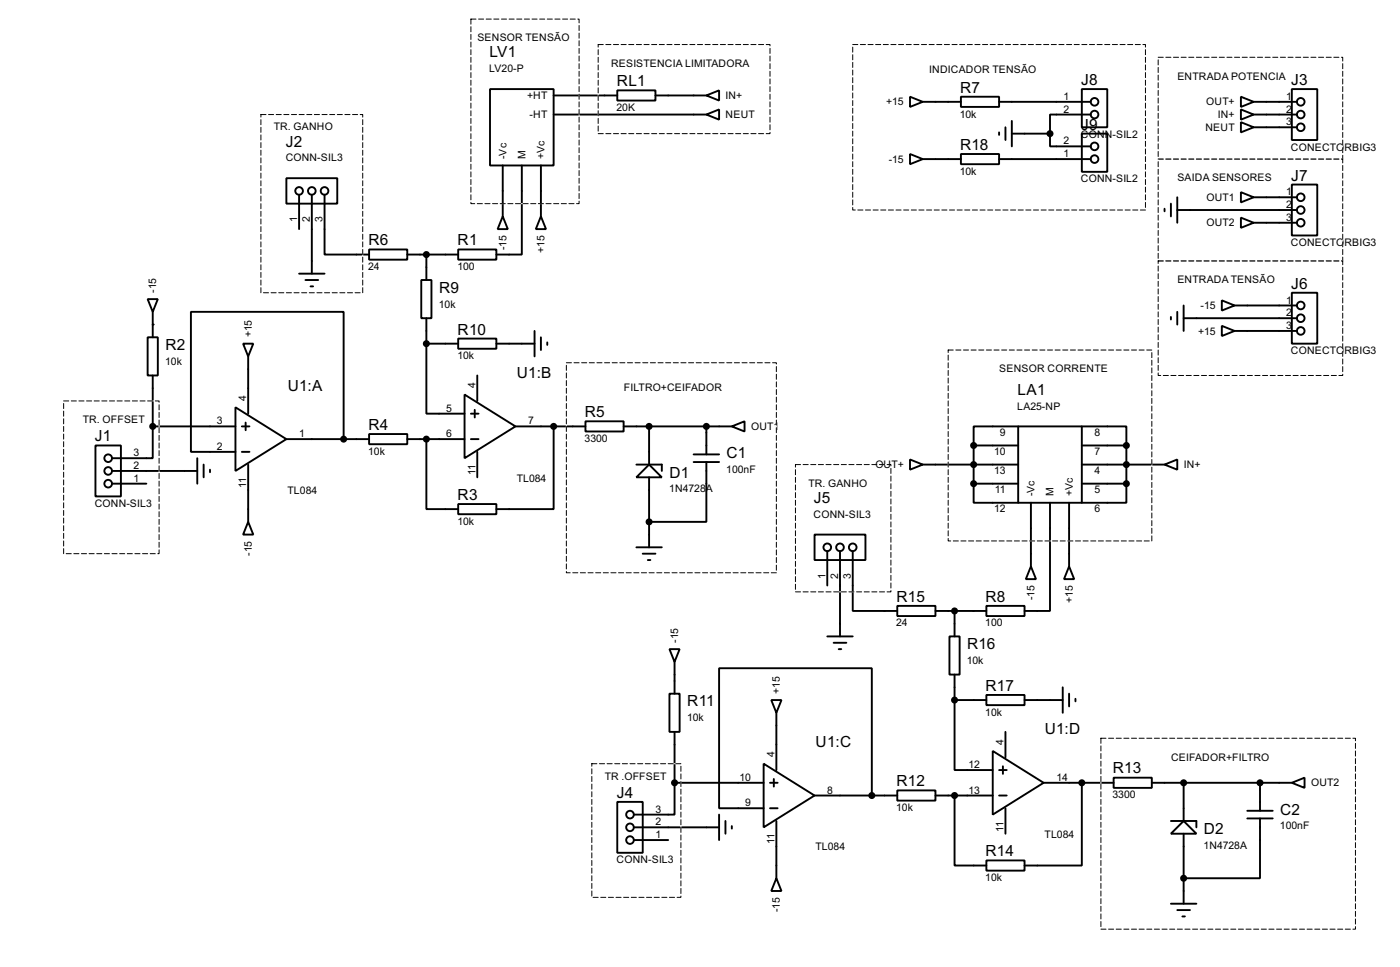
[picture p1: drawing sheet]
<svg xmlns="http://www.w3.org/2000/svg" width="279mm" height="193mm" viewBox="0 0 279 193" stroke-linecap="round" stroke-linejoin="round" font-family="sans-serif">
<g fill="none" stroke="#000" stroke-width=".38">
<path d="M97.8 17.8h12.7v15.2h-12.7zM110.5 19h12.7M123.2 18h7.6v2.1h-7.6zM130.8 19h10.2M141 19l2.5-1v2.1zM181.6 19.3l2.5 1-2.5 1zM191.8 19.3h7.6v2h-7.6zM215.9 17.8h5.1v7.6h-5.1zM247.6 19.3l2.6 1-2.6 1zM257.8 17.8h5.1v10.1h-5.1zM57.1 35.6h10.2v5h-10.2zM59.7 38.9v6.8"/>
<path d="M62.2 38.9v15.7M64.8 38.9v11.9h8.9M100.3 33v10.2M104.1 33v17.8h-5M107.9 33v10.2M110.5 22.9h30.5M141 22.9l2.5-1.1v2.1zM181.6 30.7l2.5 1-2.5 1.1zM184.1 20.3h7.7M184.1 31.7h7.7M191.8 30.7h7.6v2.1h-7.6zM199.4 20.3h18.3"/>
<path d="M199.4 31.7h18.3M199.4 26.4v.5M200.7 25.4v2.5M201.9 26.7h7.6M201.9 24.1v5.1M209.5 26.7v2.5h8.2M215.9 26.7h5.1v7.6h-5.1zM217.7 22.9h-8.2v3.8M234.9 39.4v5M247.6 21.8l2.6 1.1-2.6 1zM247.6 24.4l2.6 1-2.6 1zM247.6 38.4l2.6 1-2.6 1z"/>
<path d="M250.2 22.9h8.6M250.2 20.3h8.6M250.2 25.4h8.6M250.2 39.4h8.6M257.8 36.8h5.1v10.2h-5.1zM29.5 59.7h2l-1 2.5zM59.7 54.6h5.1M61 55.9h2.5M62 57.1h.5M73.7 49.8h7.6v2h-7.6zM81.3 50.8h10.1M84.1 55.9h2v7.6h-2z"/>
<path d="M85.1 50.8v5.1M91.4 49.8h7.7v2h-7.7zM100.3 43.2l1 2.5h-2zM107.9 43.2l1.1 2.5h-2.1zM232.4 41.7v.5M233.7 40.6v2.6M234.9 41.9h23.9M243.8 59.9l2.6 1.1-2.6 1zM247.6 43.4l2.6 1-2.6 1.1zM250.2 44.4h8.6M257.8 58.4h5.1v10.2h-5.1zM29.5 67.3h2v7.6h-2z"/>
<path d="M30.5 62.2v5.1M30.5 74.9v10.2M48.5 68.6h2l-1 2.5zM49.5 71.1v11.4M85.1 68.6v13.9h7.6M85.1 68.6h6.3M85.1 63.5v5.1M91.4 67.6h7.7v2h-7.7zM92.7 78.7l10.2 6.4-10.2 6.3zM95.2 74.9v5.1M99.1 68.6h7.6M106.7 66v5.1"/>
<path d="M107.9 67.3v2.5M109.2 68.3v.5M233.7 63.2v.6M234.9 62.2v2.6M236.2 61v5M236.2 63.5h22.6M243.8 65l2.6 1-2.6 1.1zM246.4 61h12.4M246.4 66h12.4M19 88.9h5.1v10.2h-5.1zM22.4 94h17M22.4 96.5h6.8"/>
<path d="M30.5 85.1v6.3h-8.1M30.5 85.1h16.5M39.4 91.4v5.1M40.6 92.7v2.5M41.9 93.7v.5M47 81.3l10.1 6.3-10.1 6.4zM48.3 85.1h1.5M48.3 90.2h1.5M49 84.3v1.6M49.5 92.7v11.4M57.1 87.6h16.6M68.6 87.6v-25.4h-30.5v28h8.9"/>
<path d="M73.7 86.6h7.6v2h-7.6zM81.3 87.6h11.4M85.1 87.6v14h6.3M94 87.6h1.5M94 82.5h1.5M94.7 81.8v1.5M95.2 90.2v5M102.9 85.1h13.9M110.5 85.1v16.5h-11.4M116.8 84.1h7.7v2h-7.7zM124.5 85.1h21.5M127 92.7h5.1v1.3"/>
<path d="M129.5 92.7l2.6 2.5h-5.1zM129.5 85.1v7.6M129.5 95.2v14M138.4 92.2h5.1M138.4 90.7h5.1M141 92.2v11.9h-11.5M141 85.1v5.6M146 85.1l2.6-1v2zM181.6 91.7l2.5 1-2.5 1zM184.1 92.7h19.1M194.3 96.5v3.8h8.9M194.3 88.9h8.9"/>
<path d="M194.3 96.5h8.9M194.3 88.9v7.6M203.2 85.1h12.7v15.2h-12.7zM203.2 85.1h-8.9v3.8M215.9 85.1h8.9v3.8M215.9 88.9h8.9M215.9 92.7h16.5M215.9 96.5h8.9M224.8 96.5v3.8h-8.9M224.8 88.9v7.6M232.4 92.7l2.5-1v2zM49.5 104.1l1 2.6h-2z"/>
<path d="M91.4 100.6h7.7v2h-7.7zM127 109.2h5.1M128.3 110.5h2.5M129.3 111.8h.5M162.6 106.7h10.1v5.1h-10.1zM165.1 110v6.8M167.6 110v17M170.2 110v11.9h8.9M205.7 113l1.1 2.6h-2.1zM205.7 100.3v12.7M209.5 100.3v21.6h-5M213.4 113l1 2.6h-2.1z"/>
<path d="M213.4 100.3v12.7M133.6 129.5h2l-1 2.6zM133.6 138.4h2v7.6h-2zM134.6 132.1v6.3M153.9 139.7h2.1l-1.1 2.5zM165.1 127h5.1M166.4 128.3h2.5M167.4 129.5h.5M179.1 120.9h7.6v2h-7.6zM186.7 121.9h10.1M189.5 127h2v7.6h-2zM190.5 139.7v14h7.6"/>
<path d="M190.5 139.7h6.3M190.5 121.9v5.1M190.5 134.6v5.1M196.8 120.9h7.7v2h-7.7zM196.8 138.7h7.7v2h-7.7zM204.5 139.7h7.6M212.1 137.2v5M213.4 138.4v2.6M214.6 139.4v.6M134.6 156.2v6.4h-8.1M134.6 146v10.2M134.6 156.2h17.8"/>
<path d="M152.4 152.4l10.2 6.3-10.2 6.4zM153.7 156.2h1.5M154.4 155.4v1.6M154.9 142.2v11.5M162.6 158.7h16.5M174 158.7v-25.4h-30.5v28h8.9M179.1 157.7h7.6v2.1h-7.6zM186.7 158.7h11.4M190.5 158.7v14h6.3M198.1 149.9l10.2 6.3-10.2 6.4zM199.4 158.7h1.5M199.4 153.7h1.5"/>
<path d="M200.2 152.9v1.5M200.7 146v5.1M208.3 156.2h13.9M215.9 156.2v16.5h-11.4M222.2 155.2h7.7v2h-7.7zM229.9 156.2h27.9M236.2 156.2v7.6M251.5 156.2v5.6M257.8 156.2l2.5-1v2zM123.2 160h5.1v10.2h-5.1zM126.5 165.1h17M126.5 167.6h6.8"/>
<path d="M143.5 162.6v5M144.8 163.8v2.6M146 164.8v.6M153.7 161.3h1.5M154.9 175.3l1.1 2.5h-2.1zM154.9 163.8v11.5M196.8 171.7h7.7v2h-7.7zM200.7 161.3v5.1M233.7 163.8h5.1v1.3M236.2 163.8l2.6 2.6h-5.1zM236.2 166.4v13.9M248.9 163.3h5.1"/>
<path d="M248.9 161.8h5.1M251.5 163.3v12h-15.3M233.7 180.3h5.1M234.9 181.6h2.6M236 182.9h.5"/>
<circle cx="59.7" cy="38.1" r=".76"/>
<circle cx="62.2" cy="38.1" r=".76"/>
<circle cx="64.8" cy="38.1" r=".76"/>
<circle cx="218.4" cy="20.3" r=".76"/>
<circle cx="218.4" cy="31.8" r=".76"/>
<circle cx="218.4" cy="29.2" r=".76"/>
<circle cx="218.4" cy="22.9" r=".76"/>
<circle cx="259.6" cy="20.3" r=".76"/>
<circle cx="259.6" cy="39.4" r=".76"/>
<circle cx="259.6" cy="22.9" r=".76"/>
<circle cx="259.6" cy="25.4" r=".76"/>
<circle cx="259.6" cy="44.5" r=".76"/>
<circle cx="259.6" cy="41.9" r=".76"/>
<circle cx="259.6" cy="63.5" r=".76"/>
<circle cx="259.6" cy="66" r=".76"/>
<circle cx="259.6" cy="61" r=".76"/>
<circle cx="21.6" cy="94" r=".76"/>
<circle cx="21.6" cy="91.4" r=".76"/>
<circle cx="21.6" cy="96.5" r=".76"/>
<circle cx="165.1" cy="109.2" r=".76"/>
<circle cx="167.6" cy="109.2" r=".76"/>
<circle cx="170.2" cy="109.2" r=".76"/>
<circle cx="125.7" cy="165.1" r=".76"/>
<circle cx="125.7" cy="167.6" r=".76"/>
<circle cx="125.7" cy="162.6" r=".76"/>
</g>
<circle cx="30.5" cy="64.8" r=".19" fill="#000"/>
<g fill="#000" stroke="#000" stroke-width=".38">
<circle cx="209.5" cy="26.7" r=".51"/>
<circle cx="85.1" cy="50.8" r=".51"/>
<circle cx="85.1" cy="68.6" r=".51"/>
<circle cx="30.5" cy="85.1" r=".51"/>
<circle cx="68.6" cy="87.6" r=".51"/>
<circle cx="85.1" cy="87.6" r=".51"/>
<circle cx="110.5" cy="85.1" r=".51"/>
<circle cx="129.5" cy="85.1" r=".51"/>
<circle cx="141" cy="85.1" r=".51"/>
<circle cx="194.3" cy="88.9" r=".51"/>
<circle cx="194.3" cy="96.5" r=".51"/>
<circle cx="194.3" cy="92.7" r=".51"/>
<circle cx="224.8" cy="92.7" r=".51"/>
<circle cx="224.8" cy="88.9" r=".51"/>
<circle cx="224.8" cy="96.5" r=".51"/>
<circle cx="129.5" cy="104.1" r=".51"/>
<circle cx="190.5" cy="121.9" r=".51"/>
<circle cx="190.5" cy="139.7" r=".51"/>
<circle cx="134.6" cy="156.2" r=".51"/>
<circle cx="174" cy="158.7" r=".51"/>
<circle cx="190.5" cy="158.7" r=".51"/>
<circle cx="215.9" cy="156.2" r=".51"/>
<circle cx="236.2" cy="156.2" r=".51"/>
<circle cx="251.5" cy="156.2" r=".51"/>
<circle cx="236.2" cy="175.3" r=".51"/>
</g>
<g fill="none" stroke="#fff" stroke-width=".2">
<path d="M94 3.8h21.6v36.8h-21.6zM119.4 8.9h34.3v17.8h-34.3zM170.2 8.9h58.4v33h-58.4zM231.1 11.4h36.9v20.3h-36.9zM52.1 22.9h20.3v35.5h-20.3zM231.1 31.7h36.9v20.4h-36.9zM231.1 52.1h36.9v22.8h-36.9zM113 72.4h41.9v41.9h-41.9zM189.2 69.8h40.7v38.1h-40.7zM12.7 80h19v30.5h-19zM158.7 92.7h19.1v25.4h-19.1zM118.1 152.4h17.8v26.7h-17.8z"/>
<path d="M219.7 147.3h50.8v38.1h-50.8z"/>
</g>
<g fill="none" stroke="#000" stroke-width=".2" stroke-dasharray="1 .5">
<path d="M94 3.8h21.6v36.8h-21.6zM119.4 8.9h34.3v17.8h-34.3zM170.2 8.9h58.4v33h-58.4zM231.1 11.4h36.9v20.3h-36.9zM52.1 22.9h20.3v35.5h-20.3zM231.1 31.7h36.9v20.4h-36.9zM231.1 52.1h36.9v22.8h-36.9zM113 72.4h41.9v41.9h-41.9zM189.2 69.8h40.7v38.1h-40.7zM12.7 80h19v30.5h-19zM158.7 92.7h19.1v25.4h-19.1zM118.1 152.4h17.8v26.7h-17.8z"/>
<path d="M219.7 147.3h50.8v38.1h-50.8z"/>
</g>
<g font-size="3.4">
<text x="97.7" y="11.5">LV1</text>
<text x="123.1" y="17.2">RL1</text>
<text x="215.7" y="17">J8</text>
<text x="257.7" y="17">J3</text>
<text x="191.6" y="18.5">R7</text>
<text x="57" y="29.3">J2</text>
<text x="191.6" y="29.9">R18</text>
<text x="215.7" y="25.9">J9</text>
<text x="257.7" y="36">J7</text>
<text x="73.5" y="49">R6</text>
<text x="91.3" y="49">R1</text>
<text x="87.6" y="58.5">R9</text>
<text x="257.7" y="57.6">J6</text>
<text x="33" y="69.9">R2</text>
<text x="91.3" y="66.8">R10</text>
<text x="57.4" y="77.9">U1:A</text>
<text x="103.1" y="75.4">U1:B</text>
<text x="116.7" y="83.3">R5</text>
<text x="203" y="78.8">LA1</text>
<text x="18.9" y="88.1">J1</text>
<text x="73.5" y="85.8">R4</text>
<text x="133.6" y="95.3">D1</text>
<text x="145" y="91.5">C1</text>
<text x="91.3" y="99.7">R3</text>
<text x="162.4" y="100.3">J5</text>
<text x="178.9" y="120.1">R15</text>
<text x="196.7" y="120.1">R8</text>
<text x="193" y="129.5">R16</text>
<text x="196.7" y="137.8">R17</text>
<text x="137.2" y="141">R11</text>
<text x="162.8" y="149">U1:C</text>
<text x="208.5" y="146.5">U1:D</text>
<text x="222.1" y="154.3">R13</text>
<text x="123.1" y="159.2">J4</text>
<text x="178.9" y="156.9">R12</text>
<text x="240.3" y="166.4">D2</text>
<text x="255.5" y="162.6">C2</text>
<text x="196.7" y="170.9">R14</text>
</g>
<g font-size="2.3">
<text x="95.3" y="8.3">SENSOR TENSÃO</text>
<text x="97.7" y="14.4">LV20-P</text>
<text x="122" y="13.3">RESISTENCIA LIMITADORA</text>
<text x="185.5" y="14.6">INDICADOR TENSÃO</text>
<text x="235" y="15.9">ENTRADA POTENCIA</text>
<text x="105.2" y="19.8">+HT</text>
<text x="105.7" y="23.6">-HT</text>
<text x="123" y="22.2">20K</text>
<text x="144.8" y="19.8">IN+</text>
<text x="144.8" y="23.6">NEUT</text>
<text x="176.9" y="21">+15</text>
<text x="191.6" y="23.5">10k</text>
<text x="212.2" y="19.9">1</text>
<text x="212.2" y="22.5">2</text>
<text x="240.7" y="21">OUT+</text>
<text x="243.1" y="23.6">IN+</text>
<text x="256.7" y="19.9">1</text>
<text x="256.7" y="22.5">2</text>
<text x="54.6" y="26">TR. GANHO</text>
<text x="212.2" y="28.8">2</text>
<text x="215.7" y="27.5">CONN-SIL2</text>
<text x="240.6" y="26.1">NEUT</text>
<text x="256.7" y="25">3</text>
<text x="57" y="32.2">CONN-SIL3</text>
<text x="101" y="31.8" transform="rotate(-90 101 31.8)">-Vc</text>
<text x="104.9" y="31.7" transform="rotate(-90 104.9 31.7)">M</text>
<text x="108.7" y="31.8" transform="rotate(-90 108.7 31.8)">+Vc</text>
<text x="177.4" y="32.5">-15</text>
<text x="191.6" y="34.9">10k</text>
<text x="212.2" y="31.4">1</text>
<text x="257.6" y="30.1">CONECTO</text>
<text x="268.3" y="30.1">RBIG3</text>
<text x="215.7" y="36.4">CONN-SIL2</text>
<text x="235" y="36.2">SAIDA SENSORES</text>
<text x="240.8" y="40.1">OUT1</text>
<text x="256.7" y="39">1</text>
<text x="256.7" y="41.5">2</text>
<text x="59.3" y="44.3" transform="rotate(-90 59.3 44.3)">1</text>
<text x="61.8" y="44.3" transform="rotate(-90 61.8 44.3)">2</text>
<text x="64.4" y="44.3" transform="rotate(-90 64.4 44.3)">3</text>
<text x="240.8" y="45.2">OUT2</text>
<text x="256.7" y="44.1">3</text>
<text x="73.5" y="53.9">24</text>
<text x="91.3" y="53.9">100</text>
<text x="101" y="50" transform="rotate(-90 101 50)">-15</text>
<text x="108.7" y="50.5" transform="rotate(-90 108.7 50.5)">+15</text>
<text x="257.6" y="49.1">CONECTO</text>
<text x="268.3" y="49.1">RBIG3</text>
<text x="31.2" y="58.4" transform="rotate(-90 31.2 58.4)">-15</text>
<text x="235" y="56.5">ENTRADA TENSÃO</text>
<text x="87.6" y="61.4">10k</text>
<text x="239.6" y="61.7">-15</text>
<text x="256.7" y="60.6">1</text>
<text x="256.7" y="63.1">2</text>
<text x="256.7" y="65.7">3</text>
<text x="50.2" y="67.3" transform="rotate(-90 50.2 67.3)">+15</text>
<text x="91.3" y="71.7">10k</text>
<text x="239.1" y="66.8">+15</text>
<text x="257.6" y="70.7">CONECTO</text>
<text x="268.3" y="70.7">RBIG3</text>
<text x="33" y="72.9">10k</text>
<text x="94.9" y="77.5" transform="rotate(-90 94.9 77.5)">4</text>
<text x="199.4" y="74.3">SENSOR CORRENTE</text>
<text x="49.1" y="80" transform="rotate(-90 49.1 80)">4</text>
<text x="89" y="82.2">5</text>
<text x="124.5" y="78.1">FILTRO+CEIFADOR</text>
<text x="203" y="81.7">LA25-NP</text>
<text x="16.5" y="84.5">TR. OFFSET</text>
<text x="43.3" y="84.7">3</text>
<text x="43.3" y="89.8">2</text>
<text x="59.7" y="87.2">1</text>
<text x="89" y="87.2">6</text>
<text x="105.4" y="84.7">7</text>
<text x="116.7" y="88.2">3300</text>
<text x="149.9" y="85.8">OUT1</text>
<text x="199.5" y="87">9</text>
<text x="218.4" y="87">8</text>
<text x="26.7" y="93.6">2</text>
<text x="26.7" y="91.1">3</text>
<text x="73.5" y="90.8">10k</text>
<text x="94.9" y="94.8" transform="rotate(-90 94.9 94.8)">11</text>
<text x="144.9" y="94.4">100nF</text>
<text x="174.7" y="93.4">OU</text>
<text x="177.9" y="93.4">T+</text>
<text x="198.4" y="90.8">10</text>
<text x="198.4" y="94.6">13</text>
<text x="218.4" y="90.8">7</text>
<text x="218.4" y="94.6">4</text>
<text x="236.3" y="93.4">IN+</text>
<text x="18.9" y="101.1">CONN-SIL3</text>
<text x="26.7" y="96.1">1</text>
<text x="49.1" y="97.4" transform="rotate(-90 49.1 97.4)">11</text>
<text x="57.4" y="98.6">TL084</text>
<text x="103.1" y="96.1">TL084</text>
<text x="133.6" y="98.3">1N4728A</text>
<text x="161.3" y="97.2">TR. GANHO</text>
<text x="198.5" y="98.4">11</text>
<text x="206.5" y="99.1" transform="rotate(-90 206.5 99.1)">-Vc</text>
<text x="210.3" y="99" transform="rotate(-90 210.3 99)">M</text>
<text x="214.1" y="99.1" transform="rotate(-90 214.1 99.1)">+Vc</text>
<text x="218.4" y="98.4">5</text>
<text x="91.3" y="104.7">10k</text>
<text x="162.4" y="103.3">CONN-SIL3</text>
<text x="198.4" y="102.2">12</text>
<text x="218.4" y="102.2">6</text>
<text x="50.2" y="110.9" transform="rotate(-90 50.2 110.9)">-15</text>
<text x="164.7" y="115.4" transform="rotate(-90 164.7 115.4)">1</text>
<text x="167.3" y="115.4" transform="rotate(-90 167.3 115.4)">2</text>
<text x="169.8" y="115.4" transform="rotate(-90 169.8 115.4)">3</text>
<text x="206.5" y="119.8" transform="rotate(-90 206.5 119.8)">-15</text>
<text x="178.9" y="125">24</text>
<text x="196.6" y="125">100</text>
<text x="214.1" y="120.3" transform="rotate(-90 214.1 120.3)">+15</text>
<text x="135.3" y="128.3" transform="rotate(-90 135.3 128.3)">-15</text>
<text x="193" y="132.5">10k</text>
<text x="137.1" y="143.9">10k</text>
<text x="155.7" y="138.4" transform="rotate(-90 155.7 138.4)">+15</text>
<text x="196.6" y="142.8">10k</text>
<text x="200.3" y="148.6" transform="rotate(-90 200.3 148.6)">4</text>
<text x="120.7" y="155.6">TR .OFFSET</text>
<text x="147.6" y="155.8">10</text>
<text x="154.6" y="151.1" transform="rotate(-90 154.6 151.1)">4</text>
<text x="193.3" y="153.3">12</text>
<text x="210.8" y="155.8">14</text>
<text x="233.7" y="151.8">CEIFADOR+FILTRO</text>
<text x="148.7" y="160.9">9</text>
<text x="165.1" y="158.4">8</text>
<text x="178.9" y="161.8">10k</text>
<text x="193.3" y="158.4">13</text>
<text x="222" y="159.3">3300</text>
<text x="261.7" y="156.9">OUT2</text>
<text x="130.8" y="167.3">1</text>
<text x="130.8" y="164.7">2</text>
<text x="130.8" y="162.2">3</text>
<text x="200.3" y="165.9" transform="rotate(-90 200.3 165.9)">11</text>
<text x="208.5" y="167.2">TL084</text>
<text x="255.4" y="165.5">100nF</text>
<text x="123.1" y="172.3">CONN-SIL3</text>
<text x="154.6" y="168.5" transform="rotate(-90 154.6 168.5)">11</text>
<text x="162.8" y="169.7">TL084</text>
<text x="240.2" y="169.3">1N4728A</text>
<text x="196.6" y="175.8">10k</text>
<text x="155.7" y="182" transform="rotate(-90 155.7 182)">-15</text>
</g>
</svg>
